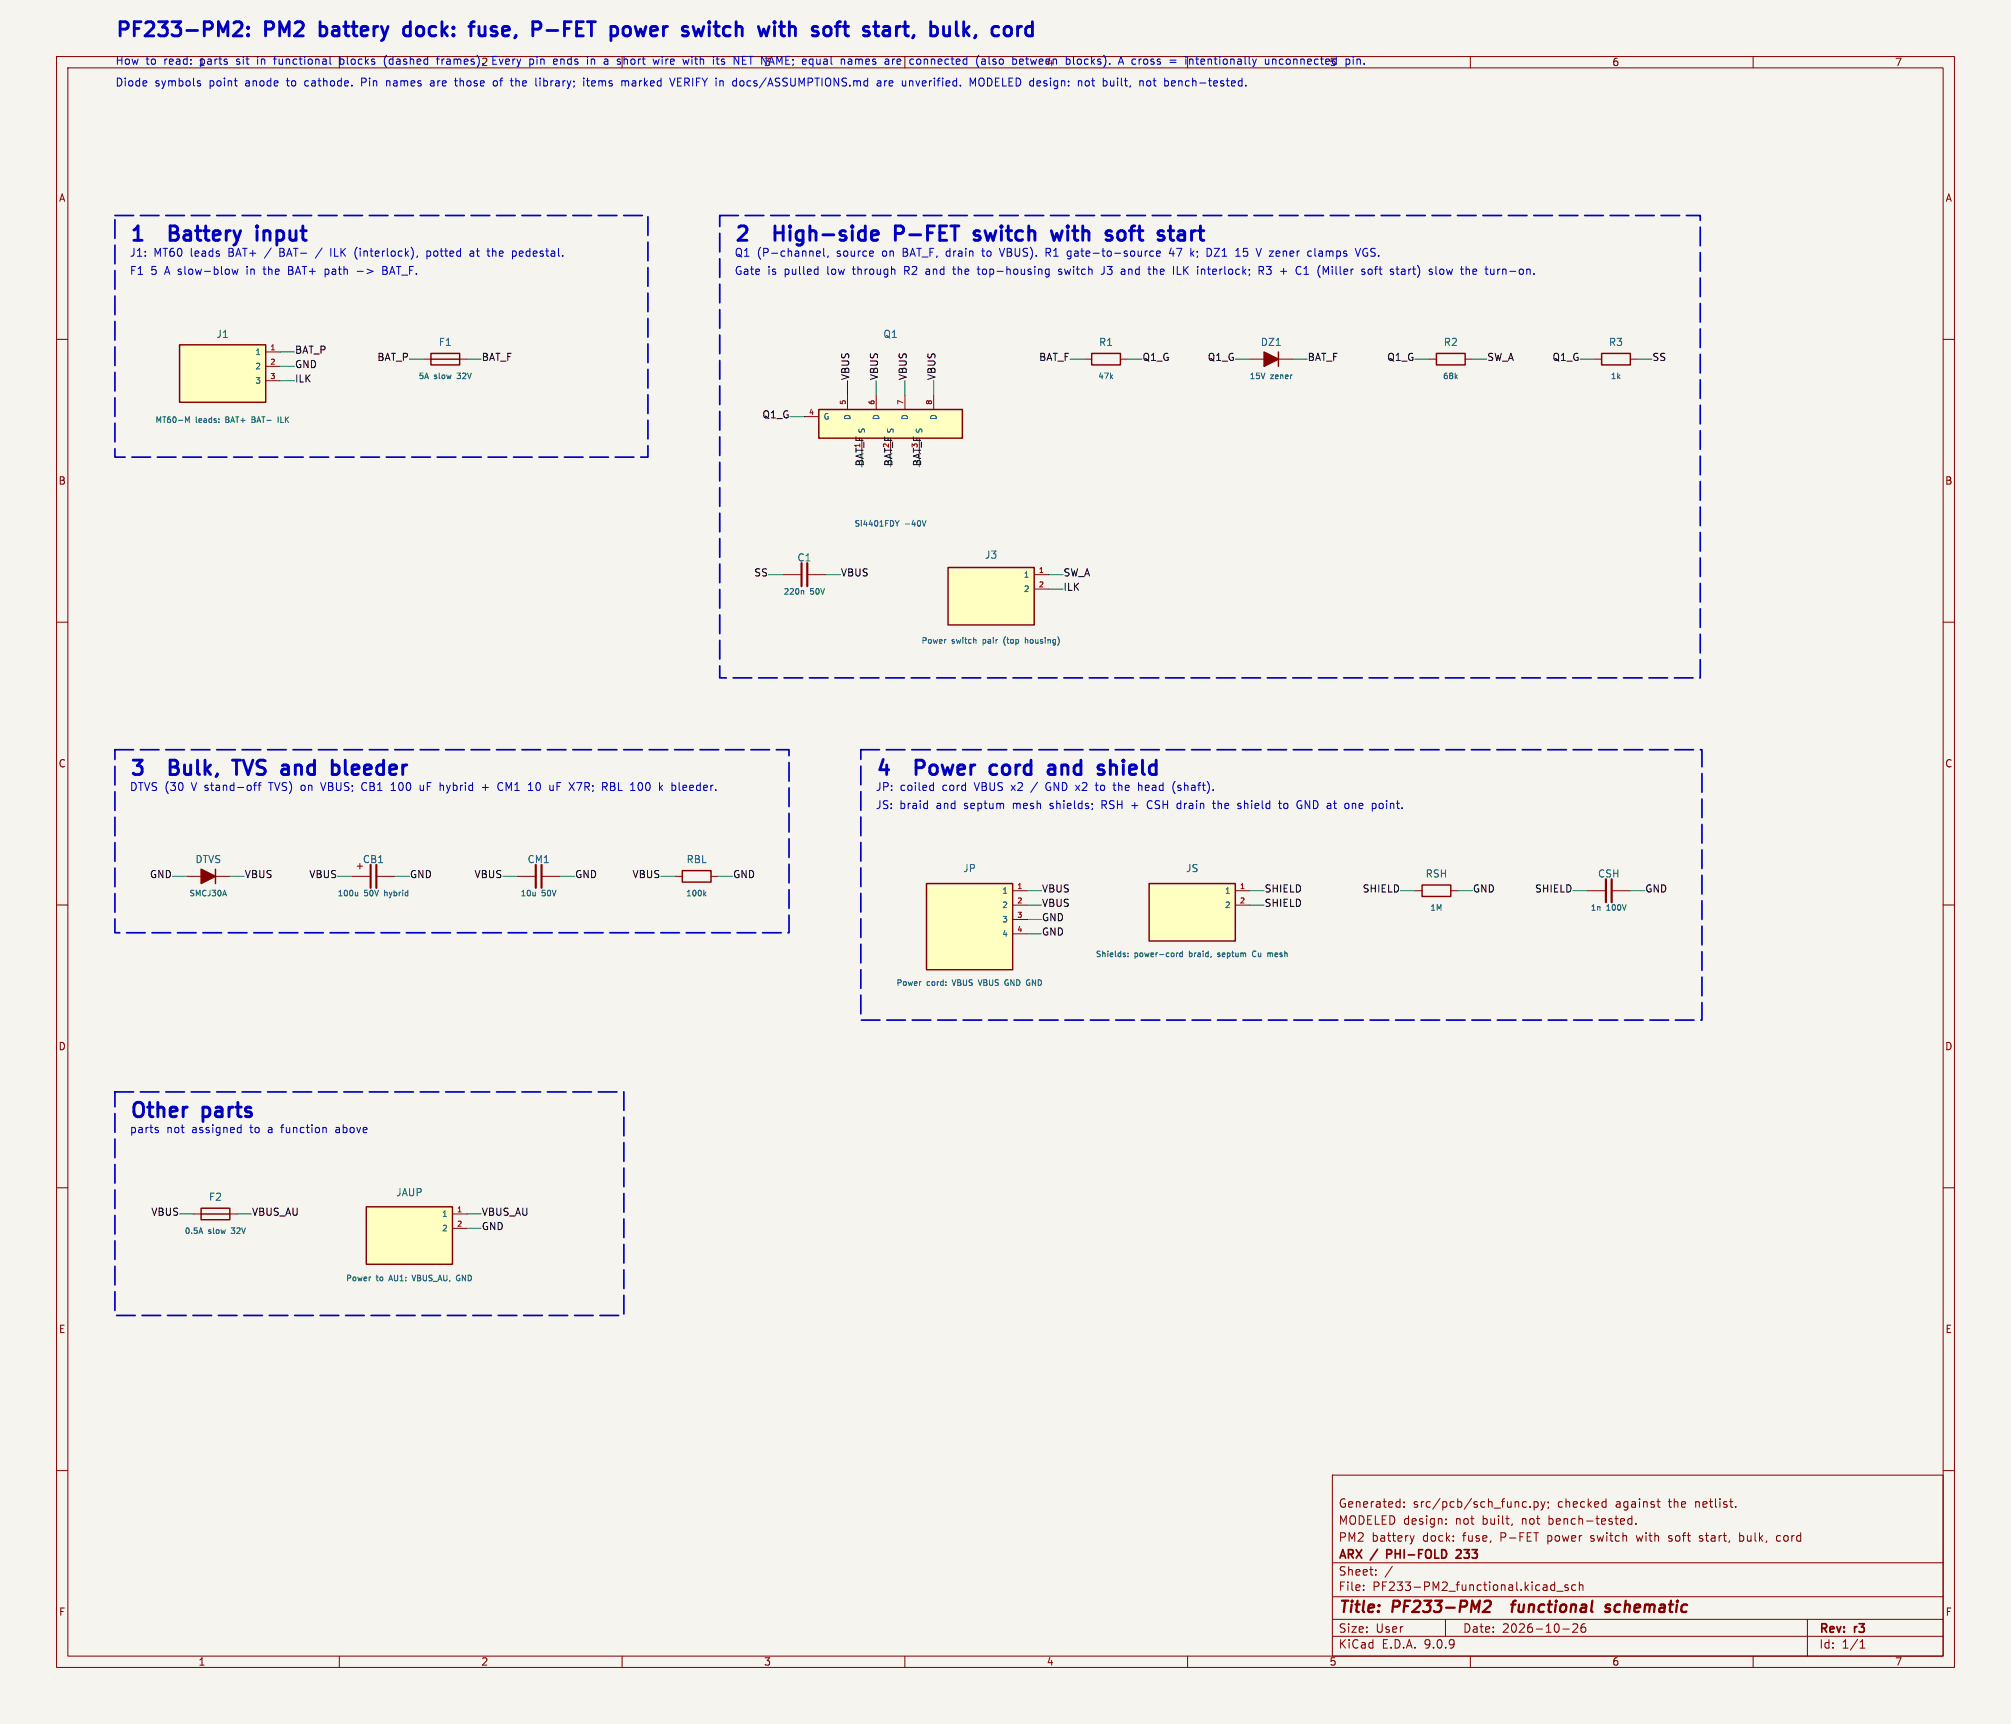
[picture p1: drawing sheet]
<svg xmlns="http://www.w3.org/2000/svg" width="356mm" height="305mm" viewBox="0 0 356 305" stroke-linecap="round" stroke-linejoin="round" font-family="sans-serif">
<path d="M0 0h355.6v304.8h-355.6z" fill="#f5f4ef" stroke="#f5f4ef" stroke-width=".18"/>
<g fill="none" stroke="#840000" stroke-width=".18">
<path d="M10 10h335.6v284.8h-335.6zM12 12h331.6v280.8h-331.6zM60 10v2M110 10v2M160 10v2M260 10v2M310 10v2M10 60h2M191.8 63.5h1.2M198.1 63.5h1.3M221 63.5h2.5M226.1 63.5h2.5"/>
<path d="M252.7 63.5h1.3M259.1 63.5h1.2M281.9 63.5h1.3M288.3 63.5h1.3M343.6 60h2M10 110h2M343.6 110h2M10 160h2M119.4 154.9h1.2M125.7 154.9h1.3M343.6 160h2M10 210h2"/>
<path d="M343.6 210h2M10 260h2M235.6 260.8h108v32h-108zM235.6 276.3h108M243.3 278.3v.2M243.3 277.6v.1M246.2 276.9l-1.3 1.9M248.3 266.3v.2M248.3 265.6v.1M249.3 271.5l.4 1M249.7 272.5l-.1 .3M250.1 271.5l-.4 1"/>
<path d="M255.7 269.3v.2M255.7 268.6v.1M267.4 269.4l-.1 .3M269.3 266.4h.6M269.3 265.6h.6M270.6 266.3v.2M271.3 265.6l.4-.1 .3 .3v.4l-.2 .2h-.5M271.3 265.5v1.5M272.5 265.5l.3 1M272.8 266.5l-.1 .3-.2 .2M273.2 265.5l-.4 1M273.8 265.6v.1"/>
<path d="M273.8 266.4l-.1 .3M274.9 279.7v1.5M279.3 279.7v1.5M283.8 265.5l.2 .1M284 265v1.5M284 266.4l-.2 .1M288.6 268v1.5M288.6 268.6l-.5-.1-.3 .3v.4l.2 .2h.6M289.3 269.3v.2M289.3 271.5l.3 1M293 265.5h.6M293.3 266.4l.3 .1"/>
<path d="M295.1 272.4l.4 .1M295.3 271.5l-.2 .2 .2 .3M300.5 272.4l.4 .1M300.9 271.5l-.3 .1-.1 .1 .1 .2 .3 .1M306.9 266.3v.2M307.6 272.4h.6M307.6 271.6h.6M307.6 271v1.5M314.8 271.6l-.4-.1-.3 .3v.4l.2 .2h.5M343.6 260h2M60 292.8v2M110 292.8v2"/>
<path d="M160 292.8v2M210 292.8v2M235.6 289.3h108M235.6 286.3h108M235.6 282.3h108M241.1 281v.2M241.1 280.3v.1M255.6 286.3v3M260 292.8v2M274.3 281.1h.6M274.3 280.3h.6M275.3 281.3h1.1"/>
<path d="M276.3 288h1.2M277.3 280.3l-.4-.1-.2 .2 .1 .2 .5 .2v.3h-.6M278.1 287.2l.6-.1 .2 .1 .1 .3-.9 1.1h.9M278.6 280.3l-.4-.1-.3 .3v.4l.2 .2h.5M279.3 280.3l.2-.1 .3 .1 .1 .9M280.3 287.1a.59 .59 0 0 0-.7 .6v.6l.1 .2 .4 .1 .2-.2 .1-.5-.1-.2h-.5l-.2 .2M310 292.8v2M319.6 286.3v6.5M328.9 291.4h.9M328.9 290.3l.4-.4v1.5"/>
</g>
<path d="M262.5 283.2l.3-.2h.5a.45 .45 0 0 1 .3 .6l-.1 .3-1.3 1.1h1.2M267.2 283.7h.8M268.1 283l-.4 .1-.2 .2-.2 1.7M284.7 283.8a.49 .49 0 0 0-.8 .3l.1 .1 .6 .2 .1 .3-.3 .3-.6-.1M285.7 283.9l-.2 .7 .1 .3" fill="none" stroke="#840000" stroke-width=".4"/>
<path d="M245.2 274.8h.6M245.8 274h-.6v1.5M258.2 274h-.5l-.2 .1M258.3 274.6l-.9 .9h1" fill="none" stroke="#840000" stroke-width=".3"/>
<path d="M193 62.5h5.1v2h-5.1zM226.1 62.2v2.6M254 62.5h5.1v2h-5.1zM283.2 62.5h5.1v2h-5.1zM120.6 153.9h5.1v2.1h-5.1z" fill="none" stroke="#840000" stroke-width=".25"/>
<path d="M124.5 158l.3 .4M124.8 157.7l-.3 .4" fill="none" stroke="#006464" stroke-width=".18"/>
<path d="M223.5 62.2l2.6 1.3-2.6 1.3z" fill="#840000" stroke="#840000" stroke-width=".25"/>
<path d="M167.6 100.3h15.3v10.2h-15.3z" fill="#ffffc2"/>
<path d="M167.6 100.3h15.3v10.2h-15.3z" fill="none" stroke="#840000" stroke-width=".25"/>
<path d="M138.4 101.6h3.3M142.7 101.6h3.3M182.9 101.6h2.5M182.9 104.1h2.5" fill="none" stroke="#840000" stroke-width=".18"/>
<path d="M141.8 104.4l.3 .1v.6M167.2 113.1h.1M172.5 113.1l.1 .6M177.5 113v.7M181.3 112.7v1M181.6 113.1l-.3 .1" fill="none" stroke="#006464" stroke-width=".18"/>
<path d="M141.7 99.6v4M142.7 99.6v4" fill="none" stroke="#840000" stroke-width=".38"/>
<path d="M144.8 72.4h25.4v5.1h-25.4z" fill="#ffffc2"/>
<path d="M76.2 62.5h5.1v2h-5.1zM76.2 63.5h5.1M144.8 72.4h25.4v5.1h-25.4zM38.1 153.7v2.5M35.6 213.6h5v2h-5zM35.6 214.6h5" fill="none" stroke="#840000" stroke-width=".25"/>
<g fill="none" stroke="#840000" stroke-width=".18">
<path d="M74.9 63.5h1.3M81.3 63.5h1.2M142.2 73.7h2.6M149.9 69.9v2.5M154.9 69.9v2.5M160 69.9v2.5M165.1 69.9v2.5M33 154.9h2.6M38.1 154.9h2.5M62.2 154.9h3.3M66.5 154.9h3.3M91.4 154.9h3.3"/>
<path d="M95.8 154.9h3.3M34.3 214.6h1.3M40.6 214.6h1.3"/>
</g>
<path d="M158.3 92l.3 .5M158.6 92.5v.5M159 92l-.4 .5M163.1 92l.3 1 .3-1M63.3 157.7v.7M63.3 158.3l-.3 .1" fill="none" stroke="#006464" stroke-width=".18"/>
<path d="M35.6 153.7l2.5 1.2-2.5 1.3z" fill="#840000" stroke="#840000" stroke-width=".25"/>
<path d="M65.5 152.9v4.1M66.5 152.9v4.1M94.7 152.9v4.1M95.8 152.9v4.1" fill="none" stroke="#840000" stroke-width=".38"/>
<path d="M64.8 213.4h15.2v10.1h-15.2z" fill="#ffffc2"/>
<path d="M64.8 213.4h15.2v10.1h-15.2z" fill="none" stroke="#840000" stroke-width=".25"/>
<path d="M280.7 157.5h3.3M285 157.5h3.3M80 214.6h2.5M80 217.2h2.5" fill="none" stroke="#840000" stroke-width=".18"/>
<path d="M65.5 225.8h.1M72.8 225.4l.4 1M81 225.4a.54 .54 0 0 0-.3 .5 .54 .54 0 0 0 .3 .5" fill="none" stroke="#006464" stroke-width=".18"/>
<path d="M284 155.4v4.1M285 155.4v4.1" fill="none" stroke="#840000" stroke-width=".38"/>
<path d="M163.8 156.2h15.3v15.3h-15.3z" fill="#ffffc2"/>
<path d="M163.8 156.2h15.3v15.3h-15.3zM251.5 156.5h5v2h-5z" fill="none" stroke="#840000" stroke-width=".25"/>
<path d="M179.1 157.5h2.5M250.2 157.5h1.3M256.5 157.5h1.3M179.1 160h2.5M179.1 162.6h2.5M179.1 165.1h2.5" fill="none" stroke="#840000" stroke-width=".18"/>
<path d="M162.8 173.6h.1M173 173.2l.3 1M177.7 174l.3 .2M178 173.2l-.3 .3" fill="none" stroke="#006464" stroke-width=".18"/>
<path d="M31.7 61h15.3v10.1h-15.3z" fill="#ffffc2"/>
<path d="M31.7 61h15.3v10.1h-15.3z" fill="none" stroke="#840000" stroke-width=".25"/>
<path d="M47 62.2h2.5M47 64.8h2.5M47 67.3h2.5" fill="none" stroke="#840000" stroke-width=".18"/>
<path d="M32.8 73.7l.3 .7 .4-.7v1M38.7 74.6v.1M38.7 74.1v.1M44.6 74.2h.3M44.9 73.7h-.3v1h.3M49.2 73.7v1" fill="none" stroke="#006464" stroke-width=".18"/>
<path d="M203.2 156.2h15.2v10.2h-15.2z" fill="#ffffc2"/>
<path d="M203.2 156.2h15.2v10.2h-15.2z" fill="none" stroke="#840000" stroke-width=".25"/>
<path d="M218.4 157.5h2.6M218.4 160h2.6" fill="none" stroke="#840000" stroke-width=".18"/>
<g fill="none" stroke="#006464" stroke-width=".18">
<path d="M199 168.9v.2M199.5 169v.1M199.5 168.5v.1M208 168.5v.6M208.3 168.5l-.3 .2M209.1 168.5h-.3l-.2 .2 .1 .4h.4M209.1 168.1v1M215.3 169.1h.1M215.4 168.5v.3M221.8 168.1a.54 .54 0 0 0-.3 .5 .54 .54 0 0 0 .3 .5M224.3 168.5l.3 .1M224.6 168.6v.5"/>
<path d="M224.7 168.5l-.1 .1"/>
</g>
<g fill="none" stroke="#009600" stroke-width=".18">
<path d="M49.5 64.8h2.6M49.5 62.2h2.6M49.5 67.3h2.6M72.4 63.5h2.5M82.5 63.5h2.6M139.7 73.7h2.5M149.9 67.3v2.6M154.9 67.3v2.6M160 67.3v2.6M165.1 67.3v2.6M189.2 63.5h2.6M199.4 63.5h2.5"/>
<path d="M218.4 63.5h2.6M228.6 63.5h2.5M250.2 63.5h2.5M260.3 63.5h2.6M279.4 63.5h2.5M289.6 63.5h2.5M135.9 101.6h2.5M146 101.6h2.6M185.4 101.6h2.6M185.4 104.1h2.6M30.5 154.9h2.5M40.6 154.9h2.6"/>
<path d="M59.7 154.9h2.5M69.8 154.9h2.6M88.9 154.9h2.5M99.1 154.9h2.5M116.8 154.9h2.6M127 154.9h2.5M181.6 157.5h2.5M221 157.5h2.5M247.6 157.5h2.6M257.8 157.5h2.5M278.1 157.5h2.6M288.3 157.5h2.5"/>
<path d="M181.6 160h2.5M181.6 165.1h2.5M181.6 162.6h2.5M221 160h2.5M31.7 214.6h2.6M41.9 214.6h2.5M82.5 214.6h2.6M82.5 217.2h2.6"/>
</g>
<g fill="none" stroke="#0000c2" stroke-width=".51">
<path d="M34.9 39.9v2.2M36.4 39.9v2.2M45.4 39.9v.3M45.4 39.9l-.1 .2 .1 .1M45.4 39.9l.2 .2-.2 .1M53.6 39.9v2.2M137 39.9v2.6M138.5 39.9v2.6M139.7 39.9l-.1 .2 .1 .1M139.7 39.9l.1 .2-.1 .1M139.7 39.9v.3M143.2 39.9v2.6"/>
<path d="M150.7 39.9l-.1 .2 .1 .1M150.7 39.9l.1 .2-.1 .1M150.7 39.9v.3M153 39.9v2.6M165.2 39.9h-1.2v2.6M167.4 39.9h-1.2v2.6M168.1 39.9h1.5M168.8 39.9v2.6M177.1 39.9l-.1 .2 .1 .1M177.1 39.9l.1 .2-.1 .1M177.1 39.9v.3M178.3 39.9v2.2"/>
<path d="M181.9 39.9v2.6M188.8 39.9v.3M188.8 39.9l-.1 .2 .1 .1M188.8 39.9l.1 .2-.1 .1M190 39.9v2.2M191.5 39.9v2.6M200.7 39.9l-.5 .2-.1 .2M201.5 39.9v2.2M206.9 39.9v2.2M212.3 39.9v2.2M24.2 40.3l.2-.4v2.6M30.1 41.2h.8"/>
<path d="M31.3 40.2l-.4-.3h-.8v2.6h1M45.4 40.8v1.7M130.6 40.2l.4-.3h.6l.4 .3M137 41.2h1.5M159.5 41.2l-.2 .1h-1M159.7 40.2l-.4-.3h-1v2.6M173.2 40.9l-.6-.1-.4 .4 .2 .3 .8 .3 .1 .2-.1 .4-.2 .1-.8-.1M174.2 40.8l.5 1.7M187.8 40.8l-.4 1.7M188.8 40.8v1.7M198.1 40.8a.69 .69 0 0 1 .9 .5v.7a.69 .69 0 0 1-.9 .5M199.7 40.8h1"/>
<path d="M208.4 42.4l.2 .1 .9-.1M208.4 40.9l.2-.1 .8 .1 .1 .3v1.3M209.5 41.4l-1.1 .2M23.6 134.4h1.5l-.8 1M30.1 135.6h.8M31.3 134.6l-.4-.2h-.8v2.5h1M34.9 134.4v2.2M36.3 134.4v2.5M41.1 134.4h1.4M41.8 134.4v2.5M43 134.4l.9 2.5 .8-2.5M46.9 134.5l-1-.1-.3 .2"/>
<path d="M55.6 134.4v2.5M58.8 134.4v2.5M61.1 134.4v2.2l.3 .3M67.8 134.4v2.5M156.2 134.3l-.6 1.8M162 135.7h1M163.3 134.6l-.3-.2h-1v2.5M176.3 135.4l-.8-.2-.4 .5v.8l.2 .3 .2 .1 .8-.1M182.3 134.4v2.5M185.7 135.2h.5l.3 .4v1.3M186.5 136.8l-.8 .1M186.5 135.8l-.8 .2"/>
<path d="M191.1 134.4v2.5M196.3 134.4v2.5M197.3 135.4a.69 .69 0 0 0-1 .1M198.6 134.4l-.1 .1 .1 .1M198.6 134.4l.2 .1-.2 .1M198.6 134.4v.2M202 134.4v2.2M204.4 134.4v2.5M23.8 195.3a.86 .86 0 0 1 1.5 0M26.5 194.9v2.2M27.9 194.9v2.5M42.1 194.9v2.2"/>
</g>
<g fill="none" stroke="#0000c2" stroke-width=".5">
<path d="M22.6 4.1l-.4-.3h-1v2.5M24.9 3.8h-1.2v2.5M25.8 4.1l.3-.3h.6l.4 .3M28 3.8h1.6l-.9 1M30.4 3.8h1.6l-.9 1M37.4 4.1l-.3-.3h-1v2.5M38.6 6.3v-2.5l.9 1.8 .8-1.8v2.5M41.4 4.1l.3-.3h.6a.68 .68 0 0 1 .4 1.1l-1.5 1.4h1.6M43.9 6.1l.1 .1-.1 .1M43.9 6.1l-.2 .1 .2 .1M43.9 4.8v.2M43.9 6.1v.2"/>
<path d="M43.9 4.8l.1 .1-.1 .1M43.9 4.8l-.2 .1 .2 .1M48.3 4.1l-.4-.3h-.9v2.5M49.5 6.3v-2.5l.8 1.8 .8-1.8v2.5M52.2 4.1l.4-.3h.5l.4 .3M56.6 3.8v2.5M56.6 6.2l.2 .1M56.8 4.7l-.2 .1M61.1 3.8v2.2M62.6 3.8v2.2M72.6 4.8l-.8-.1-.4 .5v.7l.2 .3 .2 .1 .8-.1M72.6 3.8v2.5"/>
<path d="M78.1 3.8v2.5M82.9 4.7h1M83.9 3.8l-.5 .2-.1 .2M84.7 4.7v1.3l.1 .2 .6 .1M95.4 5a.68 .68 0 0 0 .3-.6 .68 .68 0 0 0-.5-.6h-1v2.5M96.7 5.4h1.9M101 3.8h-1.2v2.5M103.1 3.8h-1.1v2.5M103.9 3.8h1.4M104.6 3.8v2.5M110.3 4.9a.68 .68 0 0 1 .7-.2 .68 .68 0 0 1 .5 .5v.7a.68 .68 0 0 1-.7 .5 .68 .68 0 0 1-.6-.5v-.7zM125.4 3.8v.3"/>
<path d="M125.4 4.7v1.6M125.4 3.8l-.1 .2 .1 .1M125.4 3.8l.1 .2-.1 .1M126.6 3.8v2.2M130.2 3.8v2.5M137 3.8l-.2 .2 .2 .1M137 3.8l.1 .2-.1 .1M137 3.8v.3M137.8 4.7h.9M138.1 3.8v2.2M138.5 6.3h.2M139.6 3.8v2.5"/>
<path d="M140.3 4.7h-.4l-.3 .2M148.6 3.8l-.5 .2-.1 .2M149.1 4.7h1M149.5 3.8v2.2l.1 .2 .5 .1M154.8 3.8v2.2M159.7 4.7h.9M160.1 3.8v2.2l.1 .2 .4 .1M164.6 3.8v2.5M169.1 3.8v2.2M170.4 3.8v2.5M172.6 6.2l-.3 .5M182.6 3.8v2.5"/>
</g>
<g fill="none" stroke="#0000c2" stroke-width=".18">
<path d="M35.1 14.7l.3 .1 .1 .2-.2 .2h-.3M35.1 14.3h.3M41.4 14.3h.6M41.8 15.2h.2M48.4 10.4h.5M58.4 10v1.2l.2 .2M60.2 10v1.4M60.2 11.3l.4 .1M60.6 10.4l-.4 .1M64 14.5h.5M64.5 13.8h-.5v1.4M68.4 9.8a1.61 1.61 0 0 0 0 2.1"/>
<path d="M68.4 14.3v.9M68.8 14.3l-.4 .1M76.6 14.3h-.4M76.6 14.7h-.3a.27 .27 0 0 0-.2 .2 .27 .27 0 0 0 .2 .3h.3M77.2 10.4h.5M77.7 10l-.3 .2v1.2M80.4 14.3h.5M80.6 13.8v1.2l.3 .2M87.2 10.6h.4M87.3 14.4l.2-.1 .4 .1 .1 .5-.2 .2-.3 .1-.2-.1zM87.8 10h-.6v1.4h.6M91.2 13.8v1.4"/>
<path d="M91.3 14.3l-.1 .1M94.1 10.4l.3 .3v.4l-.3 .3M95.5 13.8v.1M95.5 14.3v.9M98.4 10.4l.2 .4-.7 .1M98.5 11.3l-.1 .1M103.2 13.8v.1M103.2 14.3v.9M103.7 14.3h.5M103.9 13.8v1.2l.3 .2M104.6 10.6l.2-.2 .3 .1 .1 .9M104.6 10.4v1"/>
<path d="M110.4 10v1.4M110.4 14.3l.2 .2M110.6 10.4l.3 .1M110.6 14.5l.2-.2h.3l.1 .9M110.6 14.5v.7M116.6 10.4l-.3 1M117.1 10v.1M117.1 10.4v1M119.4 13.8l-.5 1.4M119.8 14.5h.5M120.5 13.8h-.7v1.4h.7M122.4 10v.1"/>
<path d="M122.4 10.4v1M128.1 10.5l-.3-.1-.2 .2v.2l.5 .2v.3h-.5M131.1 14.3h.3l.2 .2-.1 .6-.4 .1M131.3 11.4h.7M131.3 10h.7M131.3 10.6h.5M150.6 10.5v.9M150.6 11.3l-.1 .1M150.6 10.8h-.1M151.3 10.4v1M151.7 10.4l-.4 .2M155.2 14.3h.5l.1 .9"/>
<path d="M155.8 14.6l-.5 .1a.27 .27 0 0 0-.2 .2 .27 .27 0 0 0 .2 .3l.5-.1M156.4 14.3v.9M156.8 14.3h-.2l-.2 .2M157.4 14.3l-.2 .2v.5l.2 .2M157.9 14.6l-.7 .1M158.6 10.6l.2-.2h.3l.2 .2v.2l-.7 .1M158.6 11.2l.2 .2 .4-.1M161.2 14.3l.2 .2v.7M163.5 10.5h.5v.9M171.6 13.8l.4 1 .5-1v1.4M173.3 13.9a.47 .47 0 0 1 .5-.1 .47 .47 0 0 1 .2 .5v.4a.47 .47 0 0 1-.4 .5 .47 .47 0 0 1-.5-.5v-.4zM174.9 10v1.2l.2 .2"/>
<path d="M176.1 10.5l-.3-.1-.2 .3 .6 .4M176.2 11.2l-.2 .2-.4-.1M181.4 10.4h.5M181.6 10v1.2l.3 .2M182.2 10.4l.3 1 .3-.7M191.2 10.6v.6M192.2 14.3h.3l.1 .2v.6l-.4 .1M192.4 10.5l-.4-.1-.2 .3 .1 .6h.5M193 14.3h.6M193.2 13.8v1.2l.4 .2M197.6 13.8v.1M197.6 14.3v.9"/>
<path d="M200.8 10.5l-.4-.1-.2 .3 .1 .6h.5M201.4 10.4v1M201.8 10.4l-.2 .1-.2 .2M203.4 14.3l.1 .2-.1 .6M203.9 14.3h.5M204.1 13.8v1.2l.3 .2M208.6 14.3h.2l.2 .2v.7M210.4 10.6l.2-.2 .3 .1 .1 .9M210.4 10.4v1M211.6 10v1.2M213.6 10.6l.4-.2 .2 .2M213.6 10.4v1"/>
<path d="M226.9 10.5l-.4-.1-.3 .3 .2 .6h.5M227.5 10.6l.2-.2 .4 .2 .1 .5-.2 .2-.3 .1-.2-.2zM241.2 11.2v.2M41 47.6l.3 .9 .3-.7 .2 .7 .3-.9M51 47.8h.5M51.5 47.1h-.5v1.4h.6M57.5 48.4l.4 .1M57.5 47.6v1.4M57.9 47.6h-.4M58.5 43.9v1.4M62.9 45.4l.3 .4M63.2 43.7l-.3 .4"/>
<path d="M63.2 48h1M67.7 47.8h.5M68.2 47.8h.2M68.4 47.2l-.2-.1h-.5v1.4l.7-.1M68.4 47.6l-.2 .2M73.8 45.2l-.1 .3M75.5 44.4h.4l.2 .1M75.5 44.4v1.4M76.1 45.2l-.2 .1-.4-.1M83.2 44.4h.5l.1 .9M83.8 44.7l-.5 .1a.27 .27 0 0 0-.2 .2 .27 .27 0 0 0 .2 .3l.5-.1M87.1 43.9v1.4"/>
<path d="M87.2 44.4l-.1 .1M91 44.4l.3 .2v.4l-.3 .3M144.5 47.6h.1M144.6 47.1v1.4M144.6 48.4l-.1 .1M163.9 47.6h-.1M163.9 48a.27 .27 0 0 0-.2 .2 .27 .27 0 0 0 .2 .3M168.4 47.6h.6M168.6 47.1v1.2l.2 .2M172.8 47.6h.5M173 47.1v1.2l.3 .2M173.6 44.4h.5"/>
<path d="M176.7 43.9l.5 1.4M185 43.9v1.4M185.3 44.6l.5 .7M185.5 47.6h-.4l-.3 .2 .2 .6h.5M185.5 47.6v1.1l-.3 .3-.3-.1M187.7 47.6h-.3l-.2 .2v.2l.5 .1v.3h-.5M188.7 45l.3 .3 .4-.1M189.2 44.4h-.2l-.3 .2M189.4 45.5l-.3 .3-.3-.1M195.2 47.1v1a.45 .45 0 0 1-.5 .4M198.8 47.6l.1 .9M198.9 48.4l-.1 .1"/>
<path d="M198.9 47.9l-.1 .1M203.4 45.2l.2 .1 .4-.1M204 47.1v1.4M204.4 47.6l-.4 .1M204.5 45.1l.2 .2 .4-.1M207.4 44.4v.9M208.2 48.5h.6M210.7 44.8l.4 .5M213 47.6v.9M218.5 45.3h.8M219.8 45.2l.2 .1M220.6 43.9h-.7l-.1 .7 .2-.2"/>
<path d="M222.6 47.8h.7l.1-.2v-.4l-.2-.1h-.6v1.4M223 47.8l.4 .7M223.9 48.4l.6 .1M223.9 47.1h.9l-.5 .5h.2M230 47.2l-.4-.1-.3 .2M230.6 48.5h.8M230.6 47.5l.4-.4v1.4M232.5 43.9v1.2l.2 .2M234.4 48.1l.5-1v1.4M240.6 43.9l-.5 1.4M241.6 44.7h.2M241.8 44a.69 .69 0 0 0-.9 .5 .69 .69 0 0 0 .5 .8l.4-.1"/>
<path d="M242 47.7l.2-.1 .4 .1v.5l-.1 .2-.3 .1-.2-.1zM243 47.6h.6M247.8 47.6h.4l.2 .2M248.4 47.9l-.4 .1a.27 .27 0 0 0-.2 .2 .27 .27 0 0 0 .2 .3l.4-.1M254 48.4l.1 .1M254.6 47.7l.2-.1 .4 .1 .1 .5-.1 .2-.4 .1-.2-.1zM260.5 48.4h.5M260.5 47.6h.4l.2 .3-.7 .1M265.1 47.6h.1M265.7 47.6v.9M265.8 47.6l-.1 .1M45 138.6v1.2"/>
<path d="M45.8 138.6v1.2M56.7 138.4l.5 1.4M64.1 139.6l.3 .2M69.2 139.8h.8M69.6 138.4v1.4M74.3 139.6l.2 .2 .4-.2M74.9 138.8v1M78.2 138.8l.2 .2v.8M85.3 139.2h1.1M85.8 138.7v1.1M88.9 139.6l-.4 .2M88.9 138.5l-.4-.1-.3 .2"/>
<path d="M93.4 139.8h.8M94.9 138.5l-.1 .4 .1 .7M98.5 139h.5M99.2 138.4h-.7v1.4M102 138.4h.9l-.6 1.4M108 139h.4M108.4 139l.2 .1M108.6 138.4h-.6v1.4h.5M108.6 139h-.2M113.3 138.4a.88 .88 0 0 1 0 1.4M118.8 138.4v1.4M118.8 139.7l.2 .1"/>
<path d="M119 138.8l-.2 .1M121 139.8h.2M121 138.8h.2M121.4 139.2l-.6 .1M165.1 138.4v1.4M165.1 139.7l-.4 .1M193.9 139.6l.3 .2M196.8 138.8h.5M197.1 139.7l.2 .1M201.9 139v.8M207.5 139.9l.3 .4M208.3 139.7l.1 .1"/>
<path d="M163.9 142l.1 .1M164 141.6v1.4M164 142.9l-.1 .1M194.9 142.3h.5M195.4 141.6h-.5v1.4M203.3 141.6a.75 .75 0 0 0-.4 .7 .75 .75 0 0 0 .4 .7M214.4 142h.5M214.6 141.6v1.2l.3 .2M219.1 142l.3 .1M219.1 142.5l.3 .1 .1 .2-.2 .2h-.3M226.1 142h.5M226.3 141.6v1.2l.3 .2"/>
<path d="M227.5 142l-.4 .1-.1 .2 .1 .5 .4 .2M229.9 142.4h.3l-.1 .5M239.1 142v1M239.5 142l-.4 .2M243.9 142.2l.2-.2 .4 .2M243.9 142.8l.2 .2 .4-.2M57.6 199.4l.1 .9M59.6 199.3l-.2 .1M59.6 199.7a.27 .27 0 0 0-.2 .3 .27 .27 0 0 0 .2 .3M28 200.1l-.2 .2h-.2"/>
</g>
<path d="M20.3 38.1h94.3v42.7h-94.3zM127.3 38.1h173.3v81.7h-173.3zM20.3 132.5h119.2v32.4h-119.2zM152.2 132.5h148.7v47.8h-148.7zM20.3 193h90v39.6h-90z" fill="none" stroke="#0000c2" stroke-width=".3" stroke-dasharray="3.3 1.2"/>
<g font-size="3.5" fill="#0000c2">
<text x="20.3" y="7.8">PF233-PM2:</text>
<text x="47" y="7.8">PM2</text>
<text x="57.7" y="7.8">battery</text>
<text x="73.6" y="7.8">dock:</text>
<text x="86.3" y="7.8">fuse,</text>
<text x="98.3" y="7.8">P-FET</text>
<text x="113.1" y="7.8">power</text>
<text x="126.8" y="7.8">switch</text>
<text x="141.4" y="7.8">with</text>
<text x="151.8" y="7.8">soft</text>
<text x="161.9" y="7.8">start,</text>
<text x="174.7" y="7.8">bulk,</text>
<text x="22.9" y="43.9">1</text>
<text x="31.2" y="43.9">Battery</text>
<text x="47.6" y="43.9">input</text>
<text x="129.8" y="43.9">2</text>
<text x="138.1" y="43.9">High-side</text>
<text x="160.4" y="43.9">P-FET</text>
<text x="175.5" y="43.9">switch</text>
<text x="190.3" y="43.9">with</text>
<text x="200.9" y="43.9">soft</text>
<text x="211.1" y="43.9">start</text>
<text x="22.9" y="138.4">3</text>
<text x="31.2" y="138.4">Bulk,</text>
<text x="43.6" y="138.4">TVS</text>
<text x="53" y="138.4">and</text>
<text x="62.9" y="138.4">bleeder</text>
<text x="154.8" y="138.4">4</text>
<text x="163.1" y="138.4">Power</text>
<text x="177.3" y="138.4">cord</text>
<text x="188.6" y="138.4">and</text>
<text x="198.4" y="138.4">shield</text>
<text x="22.9" y="198.9">Other</text>
<text x="36" y="198.9">parts</text>
</g>
<g font-size="2.8" fill="#840000">
<text x="236.6" y="285.7">Title:</text>
<text x="246.3" y="285.7">PF233-PM2</text>
<text x="269" y="285.7">functional</text>
<text x="286.4" y="285.7">schematic</text>
</g>
<g font-size="2.1" fill="#840000">
<text x="236.6" y="269.8">MODELED design:</text>
<text x="236.6" y="266.8">Generated:</text>
<text x="249.8" y="266.8">src/pcb/sch_func.py;</text>
<text x="257.4" y="269.8">not</text>
<text x="262.3" y="269.8">built,</text>
<text x="269.4" y="269.8">not</text>
<text x="274.2" y="269.8">bench-tested.</text>
<text x="275.5" y="266.8">checked</text>
<text x="285.9" y="266.8">against</text>
<text x="295.4" y="266.8">the</text>
<text x="300.2" y="266.8">netlist.</text>
<text x="236.6" y="272.8">PM2</text>
<text x="242.5" y="272.8">battery</text>
<text x="251.6" y="272.8">dock:</text>
<text x="258.9" y="272.8">fuse,</text>
<text x="265.6" y="272.8">P-FET</text>
<text x="274" y="272.8">power</text>
<text x="281.8" y="272.8">switch</text>
<text x="290.1" y="272.8">with</text>
<text x="295.9" y="272.8">soft</text>
<text x="301.5" y="272.8">start,</text>
<text x="308.7" y="272.8">bulk,</text>
<text x="315.5" y="272.8">cord</text>
<text x="236.6" y="281.5">File:</text>
<text x="236.6" y="278.8">Sheet:</text>
<text x="236.6" y="276">ARX</text>
<text x="242.6" y="276">/</text>
<text x="242.7" y="281.5">PF233-PM2_functional.kicad_sch</text>
<text x="245.9" y="276">PHI-FOLD</text>
<text x="258.8" y="276">233</text>
<text x="236.6" y="291.7">KiCad</text>
<text x="236.6" y="288.9">Size:</text>
<text x="243.3" y="288.9">User</text>
<text x="244.3" y="291.7">E.D.A.</text>
<text x="251.9" y="291.7">9.0.9</text>
<text x="258.6" y="288.9">Date:</text>
<text x="265.6" y="288.9">2026-10-26</text>
<text x="321.6" y="289.1">Rev:</text>
<text x="321.6" y="291.7">Id:</text>
<text x="325.7" y="291.7">1/1</text>
<text x="328" y="289.1">r3</text>
</g>
<g font-size="1.9" fill="#0000c2">
<text x="20.3" y="11.8">How</text>
<text x="25.8" y="11.8">to</text>
<text x="29.1" y="11.8">read:</text>
<text x="42.2" y="11.8">sit</text>
<text x="46" y="11.8">in</text>
<text x="49.2" y="11.8">functional</text>
<text x="61" y="11.8">blocks</text>
<text x="68.9" y="11.8">(dashed</text>
<text x="78.5" y="11.8">frames).2</text>
<text x="88.5" y="11.8">Every</text>
<text x="95.2" y="11.8">pin</text>
<text x="99.6" y="11.8">ends</text>
<text x="105.8" y="11.8">in</text>
<text x="108.9" y="11.8">a</text>
<text x="111.4" y="11.8">short</text>
<text x="118" y="11.8">wire</text>
<text x="123.5" y="11.8">with</text>
<text x="128.9" y="11.8">its</text>
<text x="132.8" y="11.8">NET NAME; equal</text>
<text x="152.2" y="11.8">names</text>
<text x="160.2" y="11.8">are</text>
<text x="164.8" y="11.8">connected</text>
<text x="176.7" y="11.8">(also</text>
<text x="183.3" y="11.8">between</text>
<text x="192.9" y="11.8">blocks).</text>
<text x="202.5" y="11.8">A cross</text>
<text x="211.8" y="11.8">=</text>
<text x="214.7" y="11.8">intentionally</text>
<text x="229" y="11.8">unconnected</text>
<text x="20.3" y="15.6">Diode</text>
<text x="27.4" y="15.6">symbols</text>
<text x="37.1" y="15.6">point</text>
<text x="43.6" y="15.6">anode</text>
<text x="51.1" y="15.6">to</text>
<text x="54.4" y="15.6">cathode.</text>
<text x="64.6" y="15.6">Pin</text>
<text x="69.2" y="15.6">names</text>
<text x="77.1" y="15.6">are</text>
<text x="81.7" y="15.6">those</text>
<text x="88.6" y="15.6">of</text>
<text x="91.9" y="15.6">the</text>
<text x="96.4" y="15.6">library;</text>
<text x="105.1" y="15.6">items</text>
<text x="112" y="15.6">marked</text>
<text x="120.8" y="15.6">VERIFY in</text>
<text x="132.2" y="15.6">docs/ASSUMPTIONS.md</text>
<text x="157.9" y="15.6">are</text>
<text x="162.5" y="15.6">unverified.</text>
<text x="174.7" y="15.6">MODELED design:</text>
<text x="194.2" y="15.6">not</text>
<text x="198.7" y="15.6">built,</text>
<text x="205.4" y="15.6">not</text>
<text x="210" y="15.6">bench-tested.</text>
<text x="22.9" y="45.7">J1:</text>
<text x="27.2" y="45.7">MT60</text>
<text x="33.7" y="45.7">leads</text>
<text x="40.6" y="45.7">BAT+</text>
<text x="47.2" y="45.7">/</text>
<text x="49.9" y="45.7">BAT-</text>
<text x="59.3" y="45.7">ILK</text>
<text x="63.7" y="45.7">(interlock),</text>
<text x="76.7" y="45.7">potted</text>
<text x="84.5" y="45.7">at</text>
<text x="87.8" y="45.7">the</text>
<text x="92.3" y="45.7">pedestal.</text>
<text x="129.8" y="45.7">Q1</text>
<text x="133.9" y="45.7">(P-channel,</text>
<text x="148" y="45.7">source</text>
<text x="156.2" y="45.7">on</text>
<text x="160" y="45.7">BAT_F, drain</text>
<text x="174.4" y="45.7">to</text>
<text x="177.7" y="45.7">VBUS).</text>
<text x="186" y="45.7">R1</text>
<text x="189.9" y="45.7">gate-to-source</text>
<text x="208.2" y="45.7">47</text>
<text x="212.1" y="45.7">k;</text>
<text x="215.1" y="45.7">DZ1</text>
<text x="220.4" y="45.7">15</text>
<text x="224.4" y="45.7">V zener</text>
<text x="233.7" y="45.7">clamps</text>
<text x="242.4" y="45.7">VGS.</text>
<text x="22.9" y="48.9">F1</text>
<text x="26.6" y="48.9">5</text>
<text x="29.2" y="48.9">A slow-blow</text>
<text x="44" y="48.9">in</text>
<text x="47.1" y="48.9">the</text>
<text x="51.7" y="48.9">BAT+</text>
<text x="58.3" y="48.9">path</text>
<text x="64.1" y="48.9">-&gt;</text>
<text x="68.9" y="48.9">BAT_F.</text>
<text x="129.8" y="48.9">Gate</text>
<text x="135.7" y="48.9">is</text>
<text x="138.8" y="48.9">pulled</text>
<text x="146.5" y="48.9">low</text>
<text x="151.2" y="48.9">through</text>
<text x="160.4" y="48.9">R2</text>
<text x="164.4" y="48.9">and</text>
<text x="169.5" y="48.9">the</text>
<text x="174" y="48.9">top-housing</text>
<text x="188.4" y="48.9">switch</text>
<text x="196.2" y="48.9">J3</text>
<text x="199.8" y="48.9">and</text>
<text x="204.9" y="48.9">the</text>
<text x="209.4" y="48.9">ILK</text>
<text x="213.8" y="48.9">interlock;</text>
<text x="224.9" y="48.9">R3</text>
<text x="228.8" y="48.9">+</text>
<text x="231.8" y="48.9">C1</text>
<text x="235.8" y="48.9">(Miller</text>
<text x="243.8" y="48.9">soft</text>
<text x="249" y="48.9">start)</text>
<text x="256.1" y="48.9">slow</text>
<text x="261.9" y="48.9">the</text>
<text x="266.4" y="48.9">turn-on.</text>
<text x="22.9" y="140.2">DTVS (30</text>
<text x="33.9" y="140.2">V stand-off</text>
<text x="48" y="140.2">TVS) on</text>
<text x="57.5" y="140.2">VBUS;</text>
<text x="64.8" y="140.2">CB1</text>
<text x="70.2" y="140.2">100</text>
<text x="75.5" y="140.2">uF</text>
<text x="79.2" y="140.2">hybrid</text>
<text x="86.8" y="140.2">+</text>
<text x="89.8" y="140.2">CM1</text>
<text x="95.4" y="140.2">10</text>
<text x="99.3" y="140.2">uF</text>
<text x="103" y="140.2">X7R;</text>
<text x="109" y="140.2">RBL</text>
<text x="114.1" y="140.2">100</text>
<text x="119.4" y="140.2">k</text>
<text x="121.8" y="140.2">bleeder.</text>
<text x="154.8" y="143.4">JS:</text>
<text x="154.8" y="140.2">JP:</text>
<text x="159.1" y="143.4">braid</text>
<text x="159.1" y="140.2">coiled</text>
<text x="165.6" y="143.4">and</text>
<text x="166.7" y="140.2">cord</text>
<text x="170.7" y="143.4">septum</text>
<text x="172.6" y="140.2">VBUS x2</text>
<text x="179.5" y="143.4">mesh</text>
<text x="182.9" y="140.2">/</text>
<text x="185.6" y="140.2">GND x2</text>
<text x="186.2" y="143.4">shields;</text>
<text x="194.8" y="140.2">to</text>
<text x="195.5" y="143.4">RSH +</text>
<text x="198.2" y="140.2">the</text>
<text x="202.7" y="140.2">head</text>
<text x="203.9" y="143.4">CSH drain</text>
<text x="208.9" y="140.2">(shaft).</text>
<text x="215.9" y="143.4">the</text>
<text x="220.4" y="143.4">shield</text>
<text x="228" y="143.4">to</text>
<text x="231.3" y="143.4">GND at</text>
<text x="240.1" y="143.4">one</text>
<text x="245.1" y="143.4">point.</text>
<text x="22.9" y="200.7">parts</text>
<text x="29.4" y="200.7">not</text>
<text x="34" y="200.7">assigned</text>
<text x="44.5" y="200.7">to</text>
<text x="47.8" y="200.7">a</text>
<text x="50.3" y="200.7">function</text>
<text x="60.1" y="200.7">above</text>
</g>
<g font-size="1.8" fill="#0000c2">
<text x="35" y="11.9">1parts</text>
<text x="185" y="11.9">4</text>
<text x="235" y="11.9">5</text>
</g>
<g font-size="1.8" fill="#840000">
<text x="135" y="11.9">3</text>
<text x="285" y="11.9">6</text>
<text x="335" y="11.9">7</text>
<text x="10.3" y="35.9">A</text>
<text x="343.9" y="35.9">A</text>
<text x="10.3" y="85.9">B</text>
<text x="343.9" y="85.9">B</text>
<text x="10.3" y="135.9">C</text>
<text x="343.9" y="135.9">C</text>
<text x="62.8" y="153.9">+</text>
<text x="10.3" y="185.9">D</text>
<text x="343.9" y="185.9">D</text>
<text x="10.3" y="235.9">E</text>
<text x="343.9" y="235.9">E</text>
<text x="10.3" y="285.9">F</text>
<text x="343.9" y="285.9">F</text>
<text x="35" y="294.7">1</text>
<text x="85" y="294.7">2</text>
<text x="135" y="294.7">3</text>
<text x="185" y="294.7">4</text>
<text x="235" y="294.7">5</text>
<text x="285" y="294.7">6</text>
<text x="335" y="294.7">7</text>
</g>
<g font-size="1.8" fill="#006464">
<text x="38.2" y="59.9">J1</text>
<text x="156.1" y="59.9">Q1</text>
<text x="77.5" y="61.4">F1</text>
<text x="194.2" y="61.4">R1</text>
<text x="222.8" y="61.4">DZ1</text>
<text x="255.2" y="61.4">R2</text>
<text x="284.4" y="61.4">R3</text>
<text x="140.9" y="99.5">C1</text>
<text x="174.1" y="99">J3</text>
<text x="34.5" y="152.8">DTVS</text>
<text x="64.1" y="152.8">CB1</text>
<text x="93.2" y="152.8">CM1</text>
<text x="121.3" y="152.8">RBL</text>
<text x="170.2" y="154.4">JP</text>
<text x="209.6" y="154.4">JS</text>
<text x="252" y="155.3">RSH</text>
<text x="282.5" y="155.3">CSH</text>
<text x="36.8" y="212.5">F2</text>
<text x="70" y="211.7">JAUP</text>
</g>
<g font-size="1.8" fill="#0f0f0f">
<text x="52.1" y="65.3">GND</text>
<text x="52.1" y="62.7">BAT_P</text>
<text x="66.6" y="64">BAT_P</text>
<text x="85.1" y="64">BAT_F</text>
<text x="183.6" y="64">BAT_F</text>
<text x="201.9" y="64">Q1_G</text>
<text x="213.5" y="64">Q1_G</text>
<text x="231.1" y="64">BAT_F</text>
<text x="245.2" y="64">Q1_G</text>
<text x="262.9" y="64">SW_A</text>
<text x="274.4" y="64">Q1_G</text>
<text x="292.1" y="64">SS</text>
<text x="52.1" y="67.8">ILK</text>
<text x="150.4" y="67.3" transform="rotate(-90 150.4 67.3)">VBUS</text>
<text x="155.5" y="67.3" transform="rotate(-90 155.5 67.3)">VBUS</text>
<text x="160.5" y="67.3" transform="rotate(-90 160.5 67.3)">VBUS</text>
<text x="165.6" y="67.3" transform="rotate(-90 165.6 67.3)">VBUS</text>
<text x="134.7" y="74.2">Q1_G</text>
<text x="133.3" y="102.1">SS</text>
<text x="148.6" y="102.1">VBUS</text>
<text x="188" y="104.7">ILK</text>
<text x="188" y="102.1">SW_A</text>
<text x="26.4" y="155.5">GND</text>
<text x="43.2" y="155.5">VBUS</text>
<text x="54.6" y="155.5">VBUS</text>
<text x="72.4" y="155.5">GND</text>
<text x="83.8" y="155.5">VBUS</text>
<text x="101.6" y="155.5">GND</text>
<text x="111.7" y="155.5">VBUS</text>
<text x="129.5" y="155.5">GND</text>
<text x="184.1" y="158">VBUS</text>
<text x="184.1" y="160.5">VBUS</text>
<text x="223.5" y="160.5">SHIELD</text>
<text x="223.5" y="158">SHIELD</text>
<text x="240.9" y="158">SHIELD</text>
<text x="260.3" y="158">GND</text>
<text x="271.3" y="158">SHIELD</text>
<text x="290.8" y="158">GND</text>
<text x="184.1" y="163.1">GND</text>
<text x="184.1" y="165.6">GND</text>
<text x="26.6" y="215.1">VBUS</text>
<text x="44.4" y="215.1">VBUS_AU</text>
<text x="85.1" y="215.1">VBUS_AU</text>
<text x="85.1" y="217.7">GND</text>
</g>
<g font-size="1.8" fill="#009600">
<text x="152.9" y="82.5" transform="rotate(-90 152.9 82.5)">BAT_F</text>
<text x="158" y="82.5" transform="rotate(-90 158 82.5)">BAT_F</text>
<text x="163.1" y="82.5" transform="rotate(-90 163.1 82.5)">BAT_F</text>
</g>
<g font-size="1.4" fill="#006464">
<text x="45" y="63">1</text>
<text x="45" y="65.5">2</text>
<text x="45" y="68">3</text>
<text x="73.9" y="67.2">5A</text>
<text x="76.7" y="67.2">slow</text>
<text x="81.1" y="67.2">32V</text>
<text x="194.1" y="67.2">47k</text>
<text x="220.9" y="67.2">15V</text>
<text x="224.7" y="67.2">zener</text>
<text x="255.1" y="67.2">68k</text>
<text x="284.7" y="67.2">1k</text>
<text x="27.4" y="75">MT60-M</text>
<text x="34.6" y="75">leads:</text>
<text x="40.1" y="75">BAT+</text>
<text x="45" y="75">BAT-</text>
<text x="49.8" y="75">ILK</text>
<text x="145.5" y="74.4">G</text>
<text x="150.6" y="74.4" transform="rotate(-90 150.6 74.4)">D</text>
<text x="153.1" y="76.7" transform="rotate(-90 153.1 76.7)">S</text>
<text x="155.7" y="74.4" transform="rotate(-90 155.7 74.4)">D</text>
<text x="158.2" y="76.7" transform="rotate(-90 158.2 76.7)">S</text>
<text x="160.7" y="74.4" transform="rotate(-90 160.7 74.4)">D</text>
<text x="163.3" y="76.7" transform="rotate(-90 163.3 76.7)">S</text>
<text x="165.8" y="74.4" transform="rotate(-90 165.8 74.4)">D</text>
<text x="151" y="93.3">Si4401FDY</text>
<text x="160" y="93.3">-40V</text>
<text x="138.5" y="105.3">220n</text>
<text x="143.2" y="105.3">50V</text>
<text x="180.9" y="102.3">1</text>
<text x="180.9" y="104.9">2</text>
<text x="162.8" y="114">Power</text>
<text x="168.3" y="114">switch</text>
<text x="174" y="114">pair</text>
<text x="177.9" y="114">(top</text>
<text x="182" y="114">housing)</text>
<text x="33.4" y="158.7">SMCJ30A</text>
<text x="59.6" y="158.7">100u</text>
<text x="64.4" y="158.7">50V</text>
<text x="68.2" y="158.7">hybrid</text>
<text x="92" y="158.7">10u</text>
<text x="95.8" y="158.7">50V</text>
<text x="121.2" y="158.7">100k</text>
<text x="177.1" y="158.2">1</text>
<text x="177.1" y="160.7">2</text>
<text x="216.5" y="158.2">1</text>
<text x="216.5" y="160.7">2</text>
<text x="252.8" y="161.2">1M</text>
<text x="281.2" y="161.2">1n</text>
<text x="284.1" y="161.2">100V</text>
<text x="177.1" y="163.3">3</text>
<text x="177.1" y="165.8">4</text>
<text x="193.7" y="169.4">Shields:</text>
<text x="200.6" y="169.4">power-cord</text>
<text x="210.5" y="169.4">braid,</text>
<text x="215.8" y="169.4">septum</text>
<text x="222.2" y="169.4">Cu</text>
<text x="225.1" y="169.4">mesh</text>
<text x="158.4" y="174.5">Power</text>
<text x="163.9" y="174.5">cord:</text>
<text x="168.6" y="174.5">VBUS</text>
<text x="173.5" y="174.5">VBUS</text>
<text x="178.4" y="174.5">GND GND</text>
<text x="78" y="215.4">1</text>
<text x="32.6" y="218.4">0.5A</text>
<text x="36.8" y="218.4">slow</text>
<text x="41.1" y="218.4">32V</text>
<text x="78" y="217.9">2</text>
<text x="61.1" y="226.7">Power</text>
<text x="66.5" y="226.7">to</text>
<text x="69" y="226.7">AU1:</text>
<text x="73.4" y="226.7">VBUS_AU,</text>
<text x="81.4" y="226.7">GND</text>
</g>
<g font-size="1.3" fill="#a90000">
<text x="47.7" y="62">1</text>
<text x="47.7" y="64.5">2</text>
<text x="47.7" y="67.1">3</text>
<text x="149.6" y="71.7" transform="rotate(-90 149.6 71.7)">5</text>
<text x="154.7" y="71.7" transform="rotate(-90 154.7 71.7)">6</text>
<text x="159.8" y="71.7" transform="rotate(-90 159.8 71.7)">7</text>
<text x="164.8" y="71.7" transform="rotate(-90 164.8 71.7)">8</text>
<text x="142.9" y="73.4">4</text>
<text x="152.1" y="79.3" transform="rotate(-90 152.1 79.3)">1</text>
<text x="157.2" y="79.3" transform="rotate(-90 157.2 79.3)">2</text>
<text x="162.3" y="79.3" transform="rotate(-90 162.3 79.3)">3</text>
<text x="183.6" y="101.3">1</text>
<text x="183.6" y="103.9">2</text>
<text x="179.8" y="157.2">1</text>
<text x="179.8" y="159.8">2</text>
<text x="219.1" y="157.2">1</text>
<text x="219.1" y="159.8">2</text>
<text x="179.8" y="162.3">3</text>
<text x="179.8" y="164.8">4</text>
<text x="80.7" y="214.4">1</text>
<text x="80.7" y="216.9">2</text>
</g>
</svg>
